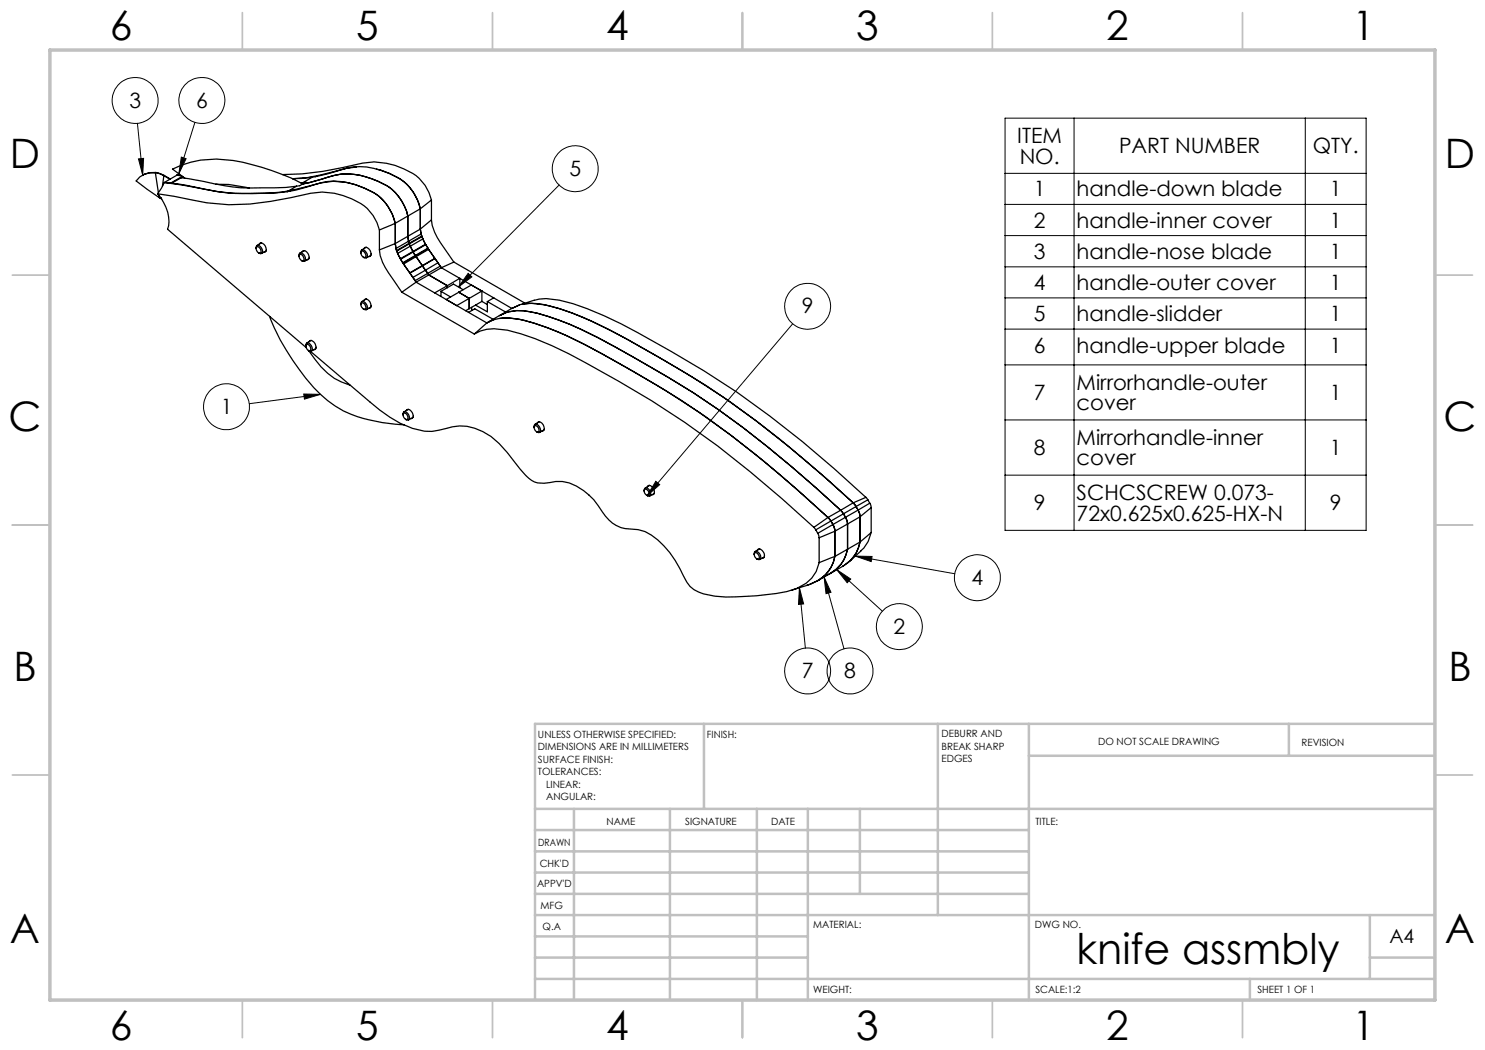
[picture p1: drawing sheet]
<svg xmlns="http://www.w3.org/2000/svg" width="297mm" height="210mm" viewBox="0 0 297 210" stroke-linecap="round" stroke-linejoin="round" font-family="sans-serif">
<g fill="none" stroke="#000" stroke-width=".25">
<path d="M31.1 34.6l1.7 .5M31.1 34.6a4 4 0 0 0-3.9 1.6l4.6 3.3M31.1 34.6l.6 4M31.2 34.5l1.6 .6M31.2 34.5a4.7 4.7 0 0 0-2.7 .5M31.2 34.5l-.1 .1M31.5 38.8a7.6 7.6 0 0 1 2 7.1l27.7 23.6M31.5 38.8l6.6 1.1a38.1 38.1 0 0 0 16 .4l8-1.6a14.4 14.4 0 0 1 11.3 3l1.2 1.4 .8 1.4 .5 1.5M31.8 39.1v.4M31.8 39.5h.1M31.8 39.5l.4 .1M31.8 39.5l.5 .3"/>
<path d="M32.2 39.6v.1M32.2 39.6h.1M32.8 35.1l1.2 .7M32.8 35.1l-.3 2.1M32.8 36.5l-1.3 2.3M32.8 36.5l7.2 1.2a47.6 47.6 0 0 0 16.5 .7l5.2-1.2a14.9 14.9 0 0 1 14.6 2.5 10 10 0 0 1 2.8 5M32.8 36.5l1.3 .1M32.8 35.1h.1M34.1 36.6h.2M34.3 36.6l3 .5 3.3 .7a41.5 41.5 0 0 0 10.1 .9l4.6-.1 2.1-.3M35.3 35.1l-2.5 1.4M35.3 35.1h1"/>
<path d="M35.8 34.8l-.5 .3M36.2 35.6l6.3 1.1a40.1 40.1 0 0 0 10.1 .9l4.5-.1 2.2-.3M36.2 35.6l-1.9 1M36.5 35.3l-2.4 1.3M36.6 35.3l-.4 .3M37 35.7l-2.5-1.9a20 20 0 0 1 14-1.4 50.7 50.7 0 0 1 12.1 4.4M43.1 36.9h2.6l4.1 .7M56.5 34.9a64.9 64.9 0 0 0 16-2.3 14.2 14.2 0 0 1 11.4 3.1l1.1 1.4 .8 1.4 .5 1.5M57.4 38.3l4.4-1a13 13 0 0 1 11 .3 9.5 9.5 0 0 1 6.3 7.1M59.3 37.2l-1.9 1.1M60.6 36.8l3.7-1a14.4 14.4 0 0 1 14.1 2 10.1 10.1 0 0 1 3.2 5.4v4.1l.2 1.4M60.6 36.8l-.7 .3-.6 .1"/>
<path d="M60.6 36.5l.6-.1-.6 .4M60.6 36.5l-.5 .1M62.4 35.4l4.5-1a13.1 13.1 0 0 1 10.9 .3 9.6 9.6 0 0 1 6.3 7.1M62.4 35.4l-1.8 1.1M71.3 33.4l-2 .3a46 46 0 0 1-10.8 2l3.9-.3M75.3 33.8a11.7 11.7 0 0 1 7.3 4.5l.9 1.7 .6 1.8M86.3 40l-2.2 1.8M86.3 40v4M51.2 49.7a.45 .45 0 0 1 .1-.5 .45 .45 0 0 1 .6-.1l.2 .2a.78 .78 0 0 1 .5 .8 .78 .78 0 0 1-.5 .7l-.4-.2M51.4 49.3a.85 .85 0 0 1 .7 1.3 .85 .85 0 0 1-.7-1.3zM51.9 48.9l.1-.3a1.2 1.2 0 0 1 1.1 1.8h-.3M52.3 48.6l-.9 .5"/>
<path d="M53.2 50.2l-.9 .5M59.8 51.2a.46 .46 0 0 1 .4-.6 1.17 1.17 0 0 1 .7 1.6l-.6-.1M59.9 50.9a.83 .83 0 0 1 .7 1.2 .83 .83 0 0 1-.7-1.2zM60.4 50.4l.2-.2a1.18 1.18 0 0 1 1 1.7l-.3 .1M60.9 50.1l-.9 .5M61.8 51.7l-.9 .5M72.2 50.6l.2-.6a1.14 1.14 0 0 1 1 1.4 .52 .52 0 0 1-.7 0M72.3 50.2a.85 .85 0 0 1 .7 1.3 .85 .85 0 0 1-.7-1.3zM72.8 49.7l.2-.2a1.2 1.2 0 0 1 1 1.8h-.3M73.3 49.5l-.9 .5M73.3 59.8l-.9 .5M74.2 51.1l-.9 .5"/>
<path d="M75.9 50a9.2 9.2 0 0 0 1.8 4.5l2.7 3.9M75.9 46v4M79.1 44.7l-3.2 1.3M79.1 48.7a8.7 8.7 0 0 0 1.7 4.2l2.4 3.5M79.1 44.7v4M79.1 48.7l.1 1M79.1 48.7l-3.2 1.3M79.2 49.7l.1 .4M79.3 50.1v.1M79.3 50.2l.2 .5M79.5 50.7l.6 1M80.1 51.7v.1"/>
<path d="M80.1 51.8l.4 .8M80.4 58.4l14.5 8.4M80.5 52.6h.1M80.6 52.6l.1 .2M80.7 52.8l1.3 1.8M81.8 48.7l-2.5 1.4M81.8 48.7v.1M81.8 48.8l-2.5 1.4M81.8 48.8l.3 .4M82 54.6h.1M82 54.6l.6 .9M82.1 49.2l-2.6 1.5"/>
<path d="M82.1 49.2l.5 1.2M82.6 55.5l.4 .6M82.6 50.4l-2.5 1.4M82.6 50.4l.4 .7M83 56.1l.2 .3M83 51.1l-2.5 1.5M83 51.1l.1 .1M83.1 51.2l-2.5 1.4M83.1 51.2l.1 .1M83.2 56.4l-2.8 2M83.2 56.4l14.2 8.2M83.2 51.3l-2.5 1.5"/>
<path d="M83.2 51.3l1.3 1.8M84.1 45.8a9.2 9.2 0 0 0 1.7 4.2l2.5 3.5M84.1 41.8l-5 2.9M84.1 45.8l-5 2.9M84.1 41.8v4M84.1 45.8l.1 1M84.2 46.8l-5 2.9M84.2 46.8l.2 .5M84.3 47.2l-2.5 1.5M84.4 47.3l-2.6 1.5M84.4 47.3l.2 .5M84.5 53.1l-2.5 1.5"/>
<path d="M84.5 53.1v.1M84.5 53.2l-2.5 1.4M84.5 53.2l.6 .8M84.6 47.8l-2.5 1.4M84.6 47.8l.5 1.1M85.1 54l-2.5 1.5M85.1 54l.7 1M85.1 48.9l-5 2.8M85.1 48.9h.1M85.2 48.9l-2.6 1.5M85.2 48.9l.4 .7M85.6 49.6l-2.6 1.5"/>
<path d="M85.6 49.6v.1M85.6 49.7l-2.5 1.5M85.6 49.7l.1 .2M85.7 49.9l-2.5 1.4M85.7 49.9l1.3 1.8M85.8 55l-2.6 1.4M85.8 55l3.7 2.1M86.3 44a9.6 9.6 0 0 0 1.8 4.5l2.7 3.9M86.3 44l-2.2 1.8M87 51.7l-2.5 1.4M87 51.7h.1M87 51.7l-2.5 1.5"/>
<path d="M87 51.7l.6 .9M87.6 52.6l-2.5 1.4M87.6 52.6l.5 .6M88.1 53.2l-5.1 2.9M88.1 53.2l.2 .3M88.2 58.3l1.9 1.1M88.2 58.3v1M88.3 53.5l10.4 6.1M88.3 53.5l-2.5 1.5M89.5 57.1l-2.6 1.5M89.5 57.1v.4M89.5 57.1l2.5-1.4v1.8"/>
<path d="M90.8 52.4l-2.5 1.1M90.8 52.4l14.2 8.2M91.8 58.4l2 1.3M92.6 58l-1.9-1.2-2.5 1.5M93.8 59.7v2M96.4 58.2l-2.1-1.2-5 2.9 2 1.2 2.5-1.4M96.4 58.2l-2.6 1.5M96.4 58.2v2.1M98.7 59.6l3.7 2.1 1.5-.7M98.7 59.6l-1.2 .7M53.9 63.3a46.4 46.4 0 0 0 10.2 15.6 21.7 21.7 0 0 0 12.3 5.6l4.4 .5M61.2 69.2a.45 .45 0 0 1 .1-.5 .45 .45 0 0 1 .5-.1 1.13 1.13 0 0 1 .5 1.6l-.6-.1"/>
<path d="M61.2 69a.72 .72 0 0 1 .8 .3 .72 .72 0 0 1 0 .8 .86 .86 0 0 1-.8-1.1zM61.7 70.1a16.5 16.5 0 0 0 6.5 6.3l1.9 .7M61.8 68.4l.2-.3a1.16 1.16 0 0 1 1 1.8h-.3M62.1 70.3l11.8 10.1a25.9 25.9 0 0 0 8.6 5.3 9.5 9.5 0 0 0 6.6 0 9.5 9.5 0 0 1 9.1 1.6 33.6 33.6 0 0 1 5.8 6.5 6.9 6.9 0 0 0 3.5 2.8l1.3 .1 1.2-.2a8 8 0 0 1 7.8 2.5l.9 .9 1 1.3a8.9 8.9 0 0 0 4.4 4.3l.9 .2a8.8 8.8 0 0 1 6.6 2.3 19.6 19.6 0 0 1 5.1 7.1 5.6 5.6 0 0 0 4 3.7 29.2 29.2 0 0 0 10.6 .4l4-.5a10.9 10.9 0 0 0 7-3.1l.9-1.3 .6-1.8M62.2 68.1l-.9 .5M63.2 69.7l-.9 .5M72.2 60.9a.45 .45 0 0 1 .1-.5 .45 .45 0 0 1 .5 0 1.07 1.07 0 0 1 .5 1.5l-.6-.1M72.3 60.6a.81 .81 0 0 1 .7 1.2 .83 .83 0 0 1-.7-1.2zM72.8 60.1l.2-.2a1.16 1.16 0 0 1 1 1.7l-.3 .1M74.2 61.4l-.9 .5M93.7 62.5l1.3-.7 3.6 2M93.8 61.7l-.7 .5"/>
<path d="M94.3 61.5v.6M94.9 66.8a8.4 8.4 0 0 1 6.6-.8 57.5 57.5 0 0 1 15.7 6.6 192.4 192.4 0 0 1 39.3 27.2l6.3 5.7M95.1 61l-1.3 .7M96.4 60.3l-1.3 .7M96.4 60.3l1.1 .6M97.4 64.6l-2.5 2.2M97.4 64.6a8.7 8.7 0 0 1 6.6-.7 57.3 57.3 0 0 1 16 6.6 198.1 198.1 0 0 1 45.6 33M97.5 60.3v2.1l-2.4-1.4M97.5 60.3l3.6 2.1M98.8 63.9l-1.4 .7M99.9 63.1a8.5 8.5 0 0 1 6.1-.7 57 57 0 0 1 17.1 7l3.4 2a183.4 183.4 0 0 1 36.7 26.2l4.9 4.5M99.9 63.7a14.5 14.5 0 0 1 7.2 1 80.8 80.8 0 0 1 16.9 8.1 181.9 181.9 0 0 1 36.7 26.3l4.9 4.4"/>
<path d="M100.2 63a8.3 8.3 0 0 1 5.8-.6 57 57 0 0 1 17.1 7l3.4 2a183.4 183.4 0 0 1 36.7 26.2l4.9 4.5M102.7 61.5l-5.1 2.9M103.9 61a15.9 15.9 0 0 1 5.3-1.3 33.1 33.1 0 0 1 11.6 3.4 200.8 200.8 0 0 1 52.4 36.4M103.9 61l-1.2 .6M104.4 60.9a11.8 11.8 0 0 1 5.6 .3 64.4 64.4 0 0 1 15.6 6.7l3.4 2a184.8 184.8 0 0 1 36.7 26.2l4.9 4.5a205 205 0 0 0-45.5-32.9 64.9 64.9 0 0 0-16.1-6.7l-2.6-.3zM80.6 83a.46 .46 0 0 1 .4-.7 1.15 1.15 0 0 1 .7 1.7l-.6-.2M80.6 82.8a.72 .72 0 0 1 .9 .2 .72 .72 0 0 1 0 .9 .85 .85 0 0 1-.9-1.1zM81.2 82.1l.2-.2a1.18 1.18 0 0 1 1 1.8h-.2M81.7 81.9l-.9 .5M82.6 83.5l-.9 .5M106.8 85.5a.47 .47 0 0 1 .1-.5 .47 .47 0 0 1 .6-.1 1.15 1.15 0 0 1 .4 1.6l-.6-.1M106.9 85.3a.72 .72 0 0 1 .8 .2 .72 .72 0 0 1 0 .9 .86 .86 0 0 1-.8-1.1z"/>
<path d="M107.5 84.6l.1-.2a1.16 1.16 0 0 1 1.1 1.8h-.3M107.9 84.3l-.9 .6M108.8 86l-.9 .5M128.8 98.2a.52 .52 0 0 1 .5-.7l.2 .1a1.1 1.1 0 0 1 .5 1.6l-.7-.1M129 97.9a.83 .83 0 0 1 .7 1.2 .81 .81 0 0 1-.7-1.2zM129.5 97.3l.1-.2a1.2 1.2 0 0 1 1.1 1.8h-.3M129.9 97.1l-.9 .5M130.8 98.7l-.8 .5M173.2 99.5l.4 .5M173.2 99.5l-2.6 1.1M173.6 100l-2.4 1.3M173.6 100l.4 .6"/>
<path d="M150.8 110.9l.2-.6a1.06 1.06 0 0 1 1 1.6l-.7-.1M151 110.6a.85 .85 0 0 1 .7 1.2 .85 .85 0 0 1-.7-1.2zM151.5 110l.2-.2a1.2 1.2 0 0 1 1 1.8h-.3M151.9 109.8l-.9 .5M152.9 111.4l-.9 .5M161.4 117.1l-3 .9M162.8 105.5l.4 .5M163.2 106l.3 .7M163.5 106.7l.3 .9M163.8 107.6v4.9M165.6 103.5l1.1 1.6 .3 1.1M165.6 103.5l-2.8 2"/>
<path d="M167 111.3a7.1 7.1 0 0 1-5.5 5.7M167 111.3l-3.2 1.2M167 111.3a7.2 7.2 0 0 1-5.6 5.7M167 106.2v5.1M167 106.2l-3.2 1.4M168.1 102.1l.6 .7M168.1 102.1l-2.5 1.4M168.7 102.8l-5.5 3.2M168.7 102.8l.4 .7M169.1 103.5l.3 .6 .1 .7M169.1 103.5l-5.6 3.2M169.5 109.8a6.9 6.9 0 0 1-3.4 4.9"/>
<path d="M169.5 109.8a7.1 7.1 0 0 1-4.9 5.6M169.5 104.8l-2.5 1.4M169.5 109.8l-2.5 1.5M169.5 104.8v5M169.9 112.2l-1.3 1M170.6 100.6l.6 .7M170.6 100.6l-2.5 1.5M171.2 101.3l.4 .7M171.2 101.3l-2.5 1.5M171.6 102l.4 1.4M171.6 102l-2.5 1.5M172 108.4a6.5 6.5 0 0 1-2.1 3.8"/>
<path d="M172 108.4a6.9 6.9 0 0 1-3.4 4.8l-5 2.9M172 103.4v5M172 103.4l-2.5 1.4M172 108.4l-2.5 1.4M172.2 110.2l-2.3 2.1M174 100.6l.2 .9M174 100.6l-2.4 1.4M174.2 106.5l-2.2 1.9M174.2 106.5l-.6 1.8-.8 1.3-.6 .5M174.2 101.5l-2.2 1.9M174.2 101.5v5"/>
</g>
<g fill="none" stroke="#000" stroke-width=".2">
<path d="M27.5 24.7l1 10.3M27.7 31.8l1-.1-.2 3.3zM36.3 31.4l.9 .3-1.4 3zM39 24.5l-3.2 10.2M111.8 37l-20.1 20.4M201 23.6h72.2v82.5h-72.2zM201 34.7h72.2M214.8 23.6v82.5M261.1 23.6v82.5M93.6 54.7l.8 .7-2.7 2zM201 40.9h72.2M201 47.1h72.2"/>
<path d="M201 53.4h72.2M201 59.6h72.2M60.7 78.8l3.4 .1-3.2 .9zM64.1 78.9l-14.3 1.8M158.5 64.8l-29.1 34.3M201 65.8h72.2M201 73h72.2M131.2 96.3l.7 .6-2.5 2.2zM201 84h72.2M201 95h72.2M159.9 117.5l.8 3.3-1 .1zM159.9 117.5l1.2 12.1"/>
<path d="M164.8 115.4l1.4 3.1-1 .2zM164.8 115.4l4 14.4M167.4 113.9l2.7 1.9-.7 .7zM167.4 113.9l9.1 8.3M171.1 111.2l3.3 .1-.2 1zM171.1 111.2l19.9 3.6"/>
<circle cx="27" cy="20.1" r="4.6"/>
<circle cx="40.4" cy="20.1" r="4.6"/>
<circle cx="115" cy="33.7" r="4.6"/>
<circle cx="161.5" cy="61.3" r="4.6"/>
<circle cx="45.3" cy="81.3" r="4.6"/>
<circle cx="195.5" cy="115.6" r="4.6"/>
<circle cx="161.5" cy="134.2" r="4.6"/>
<circle cx="170" cy="134.2" r="4.6"/>
<circle cx="179.9" cy="125.3" r="4.6"/>
</g>
<g fill="none" stroke="#c0c0c0" stroke-width=".35">
<path d="M48.5 2.5v7.5M98.5 2.5v7.5M148.5 2.5v7.5M198.5 2.5v7.5M248.5 2.5v7.5M2.5 55h7.5M287 55h7.5M2.5 105h7.5M287 105h7.5M2.5 155h7.5M287 155h7.5M48.5 200v7.5"/>
<path d="M98.5 200v7.5M148.5 200v7.5M198.5 200v7.5M248.5 200v7.5"/>
</g>
<g fill="none" stroke="#c0c0c0" stroke-width=".5">
<path d="M140.8 144.8v17M187.6 144.8v38.2M205.8 144.8v55.2M205.8 151.2h81.2M257.8 144.8v6.4M287 144.8h-180v55.2M107 161.8h180M107 178.8h98.8M107 174.5h98.8M107 170.3h98.8M107 166h98.8M114.8 161.8v38.2"/>
<path d="M134 161.8v38.2M151.4 161.8v38.2M161.6 161.8v38.2M172 161.8v17M107 195.8h180M107 191.5h54.6M107 187.3h54.6M107 183h180M250 195.8v4.2M274 191.5h13M274 183v12.8"/>
</g>
<path d="M10 10h277v190h-277z" fill="none" stroke="#c0c0c0" stroke-width=".7"/>
<path d="M93.6 54.7l.8 .7-2.7 2zM131.2 96.3l.7 .6-2.5 2.2zM164.8 115.4l1.4 3.1-1 .2zM171.1 111.2l3.3 .1-.2 1zM167.4 113.9l2.7 1.9-.7 .7zM159.9 117.5l.8 3.3-1 .1zM60.7 78.8l3.4 .1-3.2 .9zM36.3 31.4l.9 .3-1.4 3zM27.7 31.8l1-.1-.2 3.3z" fill="#000"/>
<text font-size="8.5" x="215.3" y="192.7">knife assmbly</text>
<g font-size="8.1">
<text x="22" y="8">6</text>
<text x="71.2" y="8">5</text>
<text x="121.2" y="8">4</text>
<text x="171.3" y="8">3</text>
<text x="221.3" y="8">2</text>
<text x="270.5" y="8">1</text>
<text x="2" y="33.6">D</text>
<text x="289" y="33.6">D</text>
<text x="1.7" y="86.1">C</text>
<text x="288.7" y="86.1">C</text>
<text x="2.7" y="136.1">B</text>
<text x="289.7" y="136.1">B</text>
<text x="2" y="188.6">A</text>
<text x="289" y="188.6">A</text>
<text x="22" y="208">6</text>
<text x="71.2" y="208">5</text>
<text x="121.2" y="208">4</text>
<text x="171.3" y="208">3</text>
<text x="221.3" y="208">2</text>
<text x="270.5" y="208">1</text>
</g>
<g font-size="4.2">
<text x="25.9" y="21.5">3</text>
<text x="39.2" y="21.5">6</text>
<text x="203.5" y="28.6">ITEM</text>
<text x="113.9" y="35.2">5</text>
<text x="203.9" y="32.7">NO.</text>
<text x="223.8" y="30.7">PART NUMBER</text>
<text x="262.6" y="30.7">QTY.</text>
<text x="206.8" y="39.3">1</text>
<text x="215.3" y="39.3">handle-down blade</text>
<text x="266" y="39.3">1</text>
<text x="206.8" y="45.5">2</text>
<text x="215.3" y="45.5">handle-inner cover</text>
<text x="266" y="45.5">1</text>
<text x="206.8" y="51.8">3</text>
<text x="215.3" y="51.8">handle-nose blade</text>
<text x="266" y="51.8">1</text>
<text x="206.8" y="58">4</text>
<text x="215.3" y="58">handle-outer cover</text>
<text x="266" y="58">1</text>
<text x="160.4" y="62.7">9</text>
<text x="206.8" y="64.2">5</text>
<text x="215.3" y="64.2">handle-slidder</text>
<text x="266" y="64.2">1</text>
<text x="206.8" y="70.5">6</text>
<text x="215.3" y="70.5">handle-upper blade</text>
<text x="266" y="70.5">1</text>
<text x="215.3" y="77.9">Mirrorhandle-outer</text>
<text x="44.1" y="82.8">1</text>
<text x="206.8" y="80">7</text>
<text x="215.3" y="82.1">cover</text>
<text x="266" y="80">1</text>
<text x="215.3" y="89">Mirrorhandle-inner</text>
<text x="206.8" y="91">8</text>
<text x="215.3" y="93.1">cover</text>
<text x="266" y="91">1</text>
<text x="215.3" y="100">SCHCSCREW 0.073-</text>
<text x="206.8" y="102.1">9</text>
<text x="215.3" y="104.1">72x0.625x0.625-HX-N</text>
<text x="266" y="102.1">9</text>
<text x="194.3" y="117">4</text>
<text x="178.7" y="126.8">2</text>
<text x="160.4" y="135.6">7</text>
<text x="168.9" y="135.6">8</text>
</g>
<text font-size="3.9" x="277.9" y="188.5">A4</text>
<g font-size="2">
<text x="107.6" y="147.6">UNLESS OTHERWISE SPECIFIED:</text>
<text x="141.4" y="147.6">FINISH:</text>
<text x="188.3" y="147.5">DEBURR AND</text>
<text x="188.3" y="150">BREAK SHARP</text>
<text x="219.6" y="149">DO NOT SCALE DRAWING</text>
<text x="260.3" y="149.2">REVISION</text>
<text x="107.6" y="150.1">DIMENSIONS ARE IN MILLIMETERS</text>
<text x="107.6" y="152.6">SURFACE FINISH:</text>
<text x="107.6" y="155.1">TOLERANCES:</text>
<text x="188.3" y="152.5">EDGES</text>
<text x="109.2" y="157.6">LINEAR:</text>
<text x="109.2" y="160.1">ANGULAR:</text>
<text x="121.3" y="165">NAME</text>
<text x="137" y="164.9">SIGNATURE</text>
<text x="154.2" y="164.9">DATE</text>
<text x="207.1" y="164.9">TITLE:</text>
<text x="107.6" y="169.1">DRAWN</text>
<text x="107.9" y="173.3">CHK'D</text>
<text x="107.4" y="177.4">APPV'D</text>
<text x="108.1" y="181.8">MFG</text>
<text x="108.5" y="186">Q.A</text>
<text x="162.6" y="185.5">MATERIAL:</text>
<text x="207" y="185.5">DWG NO.</text>
<text x="162.6" y="198.5">WEIGHT:</text>
<text x="207.1" y="198.6">SCALE:1:2</text>
<text x="251.5" y="198.6">SHEET 1 OF 1</text>
</g>
</svg>
